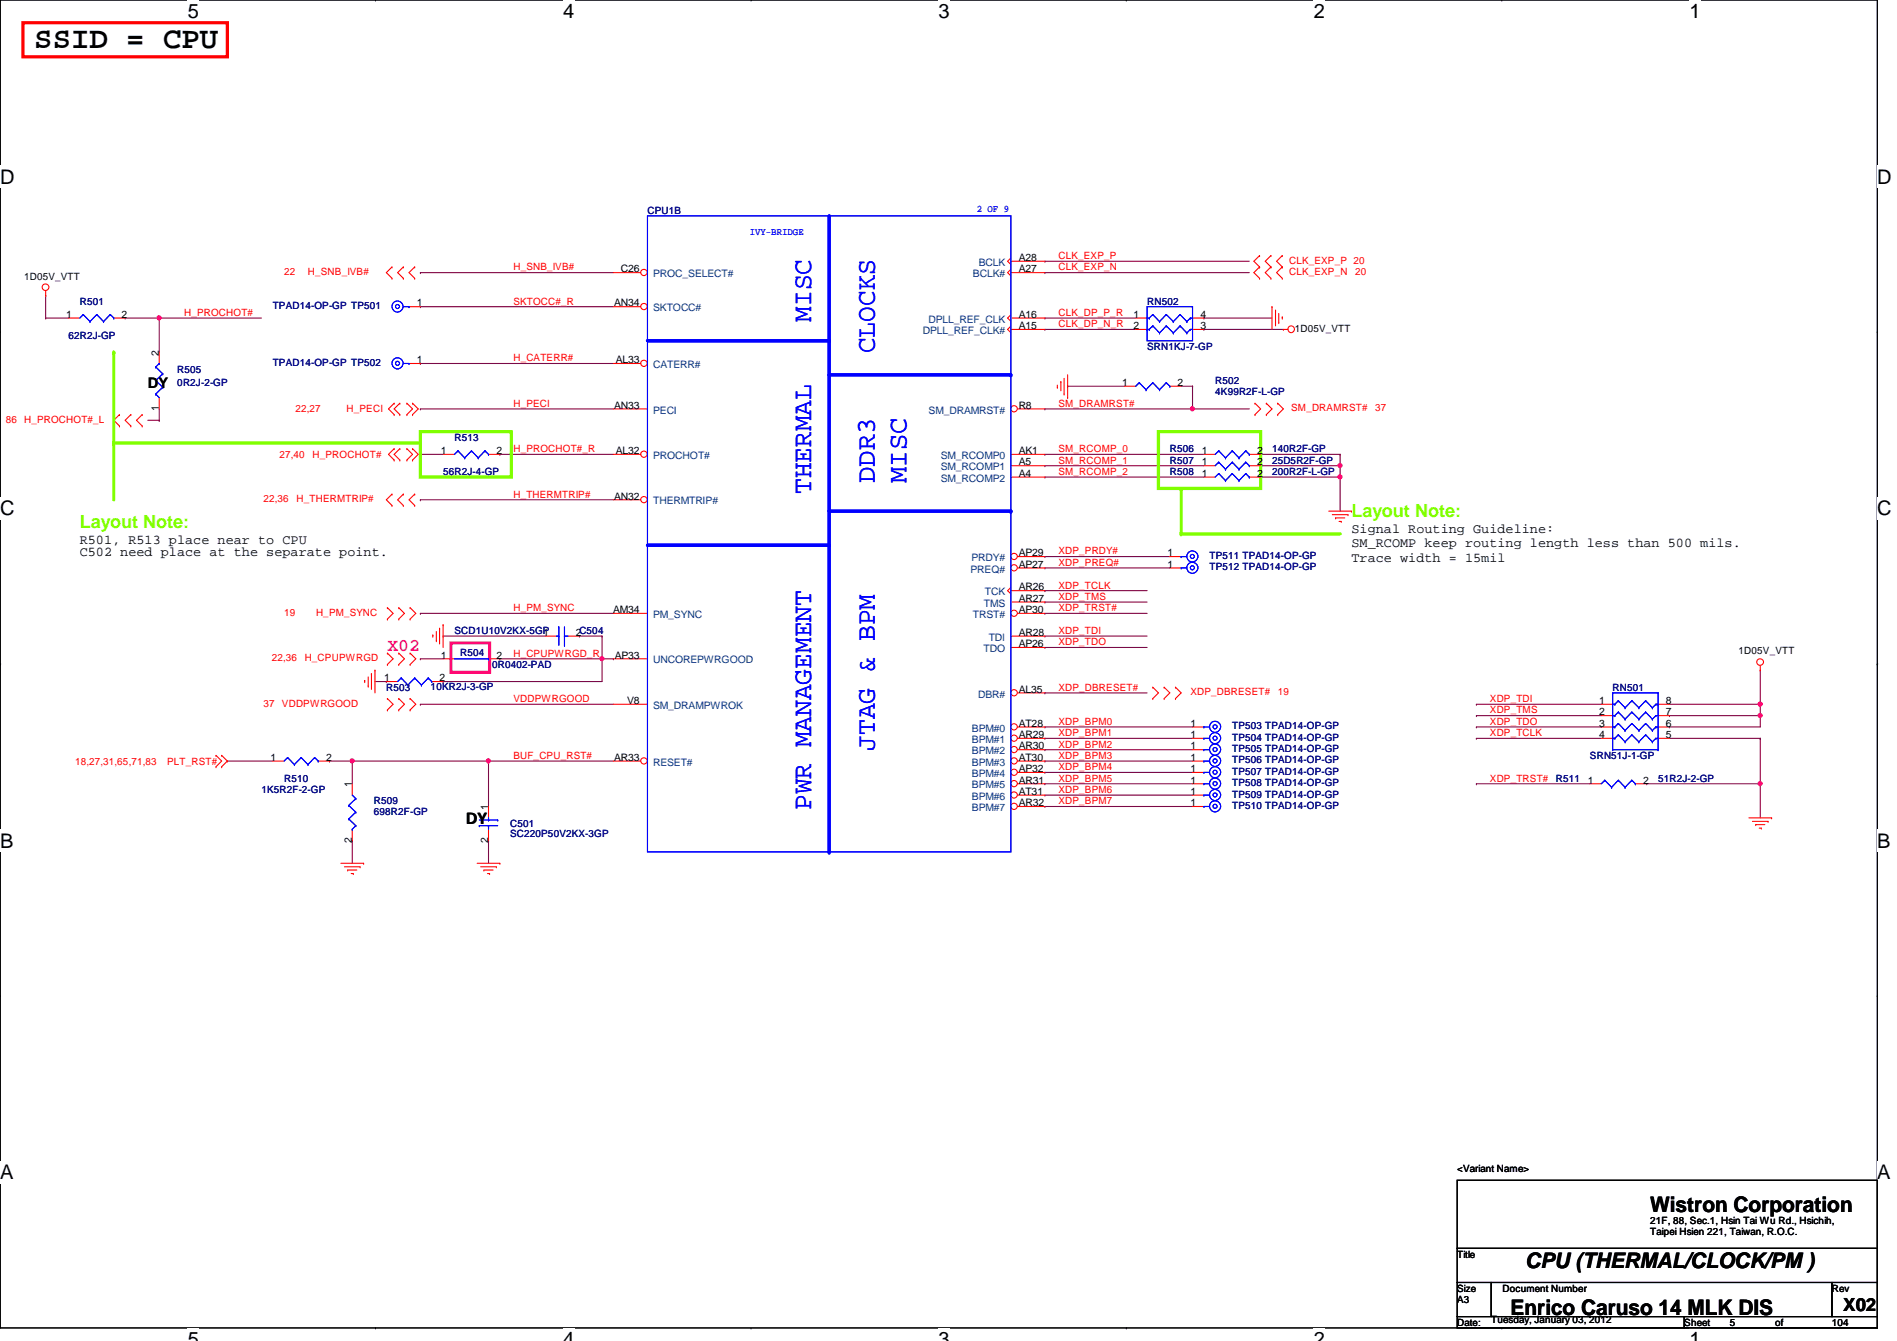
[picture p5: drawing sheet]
<svg xmlns="http://www.w3.org/2000/svg" width="297mm" height="210mm" viewBox="0 0 297 210" stroke-linecap="round" stroke-linejoin="round" font-family="sans-serif">
<path d="M0 0h294v207.9h-294z" fill="none" stroke="#000" stroke-width=".17"/>
<g fill="#fff">
<path d="M29.4 0h1.8v3.5h-1.8z"/>
<path d="M29.4 207.9h1.8v2h-1.8z"/>
</g>
<path d="M58.8 0h.1M58.8 207.9h.1" fill="none" stroke="#000" stroke-width=".17"/>
<g fill="#fff">
<path d="M88.2 0h1.7v3.5h-1.7z"/>
<path d="M88.2 207.9h1.7v2h-1.7z"/>
</g>
<path d="M117.6 0h.1M117.6 207.9h.1" fill="none" stroke="#000" stroke-width=".17"/>
<g fill="#fff">
<path d="M147 0h1.7v3.5h-1.7z"/>
<path d="M147 207.9h1.7v2h-1.7z"/>
</g>
<path d="M176.4 0h.1M176.4 207.9h.1" fill="none" stroke="#000" stroke-width=".17"/>
<g fill="#fff">
<path d="M205.7 0h1.8v3.5h-1.8z"/>
<path d="M205.7 207.9h1.8v2h-1.8z"/>
</g>
<path d="M235.2 0h.1M235.2 207.9h.1" fill="none" stroke="#000" stroke-width=".17"/>
<g fill="#fff">
<path d="M264.5 0h1.8v3.5h-1.8z"/>
<path d="M264.5 207.9h1.8v2h-1.8z"/>
<path d="M0 26h2.3v3.4h-2.3z"/>
<path d="M294 26h2.2v3.4h-2.2z"/>
<path d="M0 77.9h2.3v3.5h-2.3z"/>
<path d="M294 77.9h2.2v3.5h-2.2z"/>
</g>
<path d="M0 51.9h.1M294 51.9h.1" fill="none" stroke="#000" stroke-width=".17"/>
<g fill="#fff">
<path d="M0 129.9h2.1v3.4h-2.1z"/>
<path d="M294 129.9h2v3.4h-2z"/>
</g>
<path d="M0 103.9h.1M294 103.9h.1" fill="none" stroke="#000" stroke-width=".17"/>
<path d="M0 103.9h.1M294 103.9h.1" fill="none" stroke="#000" stroke-width=".16"/>
<g fill="#fff">
<path d="M0 181.8h2.1v3.5h-2.1z"/>
<path d="M294 181.8h2v3.5h-2z"/>
</g>
<path d="M0 155.9h.1M294 155.9h.1" fill="none" stroke="#000" stroke-width=".17"/>
<g fill="none" stroke="#800040" stroke-width=".17">
<path d="M65.8 48h.1M65.8 56.9h.1M65.8 48h30.3M65.8 56.9h30.3M65.8 78.2h.1M65.8 64h.1M65.8 78.2h30.3M65.8 64h30.3M167.2 60.5h.1M167.2 60.5h8.9M65.8 96h.1M65.8 96h30.3"/>
<path d="M163.6 94.2h.1M163.6 94.2h16M76.5 119.1h.1M76.5 119.1v7.1M76.5 119.1h19.6M76.5 131.6h.1M76.5 131.6v3.5"/>
</g>
<circle cx="76.5" cy="119.1" r=".32" fill="#f0f"/>
<circle cx="76.5" cy="119.1" r=".32" fill="none" stroke="#f0f" stroke-width=".17"/>
<g fill="none" stroke="#800040" stroke-width=".17">
<path d="M65.8 71.1h.1M65.8 71.1h3.6M163.6 71.1h.1M163.6 72.9h.1M163.6 74.7h.1M163.6 71.1h24.9M163.6 72.9h24.9M163.6 74.7h24.9M197.4 71.1h.1M197.4 72.9h.1M197.4 74.7h.1M197.4 71.1h12.4"/>
<path d="M197.4 74.7h12.4M209.8 71.1h.1M209.8 74.7h.1M209.8 71.1v1.8h-12.4M209.8 74.7v5.3"/>
</g>
<circle cx="209.8" cy="74.6" r=".32" fill="#f0f"/>
<circle cx="209.8" cy="74.6" r=".32" fill="none" stroke="#f0f" stroke-width=".17"/>
<path d="M209.8 72.9h.1M209.8 72.9v1.8" fill="none" stroke="#800040" stroke-width=".17"/>
<circle cx="209.8" cy="72.9" r=".32" fill="#f0f"/>
<circle cx="209.8" cy="72.9" r=".32" fill="none" stroke="#f0f" stroke-width=".17"/>
<g fill="none" stroke="#800040" stroke-width=".17">
<path d="M163.6 49.8h.1M163.6 51.6h.1M163.6 40.9h.1M163.6 42.7h.1M163.6 49.8h14.2M163.6 51.6h14.2M163.6 40.9h32M163.6 42.7h32M188.5 49.8h.1M188.5 51.6h.1M188.5 49.8h10.7M188.5 51.6h12.5"/>
<path d="M163.6 99.6h.1M163.6 99.6h16M55.2 119.1h.1M55.2 119.1h21.3M65.8 110.2h.1M65.8 103.1h.1M65.8 110.2h30.3M65.8 103.1h3.6"/>
</g>
<circle cx="55.1" cy="119.1" r=".32" fill="#f0f"/>
<circle cx="55.1" cy="119.1" r=".32" fill="none" stroke="#f0f" stroke-width=".17"/>
<path d="M186.7 64h.1M186.7 64h8.9" fill="none" stroke="#800040" stroke-width=".17"/>
<circle cx="186.7" cy="64" r=".32" fill="#f0f"/>
<circle cx="186.7" cy="64" r=".32" fill="none" stroke="#f0f" stroke-width=".17"/>
<g fill="none" stroke="#800040" stroke-width=".17">
<path d="M65.8 42.7h.1M65.8 42.7h30.3M185 60.5h1.7M186.7 60.5h.1M186.7 60.5v3.5M163.6 92.5h.1M163.6 92.5h16M35.6 119.1h.1M35.6 119.1h7.1M51.6 119.1h.1M51.6 119.1h3.6M55.2 119.1h.1"/>
<path d="M55.2 119.1v3.6M58.7 106.7h1.8M60.5 106.7h.1M94.3 103.1h.1M94.3 103.1h1.8M94.3 103.1v3.6M96.1 103.1h.1M163.6 108.5h.1M163.6 101.3h.1M163.6 108.5h16M163.6 101.3h16M55.2 131.6h.1"/>
<path d="M55.2 131.6v3.5"/>
</g>
<circle cx="94.2" cy="103.1" r=".32" fill="#f0f"/>
<circle cx="94.2" cy="103.1" r=".32" fill="none" stroke="#f0f" stroke-width=".17"/>
<g fill="none" stroke="#800040" stroke-width=".17">
<path d="M7.2 49.8h.1M7.2 46.2h.1M7.2 49.8h3.5M7.2 46.2v3.6M24.9 49.8h.1M24.9 49.8h16M78.3 71.1h.1M78.3 71.1h17.8M163.6 64h.1M163.6 64h23.1M69.4 99.6h.1M69.4 99.6h16"/>
<path d="M90.7 99.6h.1M90.7 99.6h3.6M94.3 99.6h.1M94.3 99.6v3.5h-16M163.6 96h.1M163.6 87.1h.1M163.6 88.9h.1M163.6 96h16M163.6 87.1h19.6M163.6 88.9h19.6M69.4 106.7h.1M69.4 106.7h24.9"/>
<path d="M78.3 103.1h.1M163.6 115.6h.1M163.6 117.3h.1M163.6 119.1h.1M163.6 113.8h.1M163.6 115.6h23.1M163.6 117.3h23.1M163.6 119.1h23.1M163.6 113.8h23.1M231.2 113.8h.1M231.2 113.8h19.5M163.6 120.9h.1"/>
<path d="M163.6 122.7h.1M163.6 124.5h.1M163.6 126.2h.1M163.6 120.9h23.1M163.6 122.7h23.1M163.6 124.5h23.1M163.6 126.2h23.1M231.2 122.7h.1M231.2 122.7h17.8M275.6 122.7h.1M275.6 122.7v5.3"/>
</g>
<circle cx="275.6" cy="122.7" r=".32" fill="#f0f"/>
<circle cx="275.6" cy="122.7" r=".32" fill="none" stroke="#f0f" stroke-width=".17"/>
<path d="M261.4 113.8h.1M275.6 112h.1M275.6 112v1.8h-14.2" fill="none" stroke="#800040" stroke-width=".17"/>
<circle cx="275.6" cy="112" r=".32" fill="#f0f"/>
<circle cx="275.6" cy="112" r=".32" fill="none" stroke="#f0f" stroke-width=".17"/>
<path d="M231.2 115.6h.1M231.2 115.6h19.5M261.4 112h.1M261.4 115.6h14.2M261.4 110.2h14.2M275.6 110.2h.1M275.6 115.6h.1M275.6 110.2v1.8h-14.2" fill="none" stroke="#800040" stroke-width=".17"/>
<circle cx="275.6" cy="110.2" r=".32" fill="#f0f"/>
<circle cx="275.6" cy="110.2" r=".32" fill="none" stroke="#f0f" stroke-width=".17"/>
<path d="M24.9 49.8h.1M24.9 49.8v5.3M231.2 112h.1M231.2 110.2h.1M231.2 112h19.5M231.2 110.2h19.5M275.6 104.9h.1M275.6 115.6h.1M275.6 104.9v5.3M275.6 115.6v7.1h-17.8M257.8 122.7h.1" fill="none" stroke="#800040" stroke-width=".17"/>
<circle cx="24.9" cy="49.8" r=".32" fill="#f0f"/>
<circle cx="24.9" cy="49.8" r=".32" fill="none" stroke="#f0f" stroke-width=".17"/>
<path d="M19.6 49.8h.1M19.6 49.8h5.3M23.2 65.8h1.7M24.9 65.8h.1M24.9 64v1.8" fill="none" stroke="#800040" stroke-width=".17"/>
<g fill="none" stroke="#f00" stroke-width=".17">
<path d="M7.2 46.2h.1M7.2 45.5v.7M61.4 43.6h.1M61.4 41.8h.1M61.4 41.8l-.9 .9 .9 .9M63.2 41.8h.1M63.2 43.6h.1M63.2 41.8l-.9 .9 .9 .9M64.9 43.6h.1M64.9 41.8h.1M64.9 41.8l-.9 .9 .9 .9M166.1 59.7h.1"/>
<path d="M166.1 59.7v1.5M166.6 59.2v2.5M167.2 58.7v3.5M197.2 41.8h.1M197.2 40h.1M197.2 43.6h.1M197.2 41.8l-.9 .9 .9 .9M197.2 40l-.9 .9 .9 .9M199 40h.1M199 41.8h.1M199 43.6h.1M199 40l-.9 .9 .9 .9"/>
<path d="M199 41.8l-.9 .9 .9 .9M199.2 48h.1M199.2 48v3.6M199.7 48.6h.1M199.7 48.6v2.4M200.2 50.5h.1M200.2 49.1v1.4M200.8 49.6h.1M200.8 41.8h.1M200.8 40h.1M200.8 43.6h.1M200.8 49.6v.4"/>
<path d="M200.8 41.8l-.9 .9 .9 .9M200.8 40l-.9 .9 .9 .9M201 51.6h.1M201 51.6h.7M18.7 66.7h.1M18.7 64.9h.1M18.7 64.9l-.9 .9 .9 .9M20.5 64.9h.1M20.5 66.7h.1M20.5 64.9l-.9 .9 .9 .9M22.3 66.7h.1M22.3 64.9h.1"/>
<path d="M22.3 64.9l-.9 .9 .9 .9M61.4 79.1h.1M61.4 77.3h.1M61.4 77.3l-.9 .9 .9 .9M61.7 64.9h.1M61.7 63.1h.1M61.7 72h.1M61.7 70.2h.1M61.7 63.1l-.9 .9 .9 .9M61.7 70.2l-.9 .9 .9 .9M62.6 63.1h.1M62.6 64.9h.1"/>
<path d="M62.6 70.2h.1M62.6 72h.1M62.6 63.1l-.9 .9 .9 .9M62.6 70.2l-.9 .9 .9 .9M63.2 77.3h.1M63.2 79.1h.1M63.2 77.3l-.9 .9 .9 .9M63.7 64.9h.1M63.7 63.1h.1M63.7 72h.1M63.7 70.2h.1M63.7 63.1l.9 .9-.9 .9"/>
<path d="M63.7 70.2l.9 .9-.9 .9M64.6 64.9h.1M64.6 63.1h.1M64.6 72h.1M64.6 70.2h.1M64.6 63.1l.9 .9-.9 .9M64.6 70.2l.9 .9-.9 .9M64.9 79.1h.1M64.9 77.3h.1M64.9 77.3l-.9 .9 .9 .9M165.6 60.6h.1M165.6 60.3v.3"/>
<path d="M166.6 61.7h.1M167.2 62.2h.1M196.5 64.9h.1M196.5 63.1h.1M196.5 63.1l.9 .9-.9 .9M198.3 63.1h.1M198.3 64.9h.1M198.3 63.1l.9 .9-.9 .9M200.1 64.9h.1M200.1 63.1h.1M200.1 63.1l.9 .9-.9 .9M60.7 96.9h.1"/>
<path d="M60.7 95.1h.1M60.7 95.1l.8 .9-.8 .9M62.4 95.1h.1M62.4 96.9h.1M62.4 95.1l.9 .9-.9 .9M64.2 96.9h.1M64.2 95.1h.1M64.2 95.1l.9 .9-.9 .9M67.8 99.4h.1M67.8 99.4v.3M68.3 98.8v1.5M68.8 98.3h.1"/>
<path d="M68.8 98.3v2.5M69.4 97.8h.1M69.4 97.8v3.5M208.1 80h3.5M208.6 80.6h2.5M209.1 81.1h.1M209.1 81.1h1.5M209.7 81.6h.3M210 81.6h.1M211.1 80.6h.1M211.6 80h.1M33.8 118.2h.1"/>
<path d="M33.8 118.2l.9 .9-.9 .9M34.7 118.2h.1M34.7 118.2l.9 .9-.9 .9M57.1 106.5h.1M57.1 106.5v.3M57.7 107.4h.1M57.7 106v1.4M58.2 105.5h.1M58.2 105.5v2.4M58.7 104.9h.1M58.7 104.9v3.6M60.7 104h.1"/>
<path d="M60.7 102.2h.1M60.7 111.1h.1M60.7 109.3h.1M60.7 102.2l.8 .9-.8 .9M60.7 109.3l.8 .9-.8 .9M62.4 102.2h.1M62.4 104h.1M62.4 109.3h.1M62.4 111.1h.1M62.4 102.2l.9 .9-.9 .9M62.4 109.3l.9 .9-.9 .9M64.2 104h.1"/>
<path d="M64.2 102.2h.1M64.2 111.1h.1M64.2 109.3h.1M64.2 102.2l.9 .9-.9 .9M64.2 109.3l.9 .9-.9 .9M68.3 100.3h.1M180.5 109.3h.1M180.5 107.6h.1M180.5 107.6l.9 .9-.9 .8M182.3 107.6h.1M182.3 109.3h.1M182.3 107.6l.9 .9-.9 .8"/>
<path d="M184.1 109.3h.1M184.1 107.6h.1M184.1 107.6l.9 .9-.9 .8M275.6 104.9h.1M275.6 104.2v.7M33.8 120h.1M34.7 120h.1M53.4 135.1h3.5M53.9 135.7h2.5M54.4 136.2h.1M54.4 136.2h1.5M55 136.7h.3"/>
<path d="M55.3 136.7h.1M56.4 135.7h.1M56.9 135.1h.1M74.7 135.1h3.6M75.3 135.7h2.4M75.8 136.2h.1M75.8 136.2h1.4M76.3 136.7h.4M76.7 136.7h.1M77.7 135.7h.1M78.3 135.1h.1M273.9 128h3.5"/>
<path d="M274.4 128.6h2.5M274.9 129.1h.1M274.9 129.1h1.4M275.5 129.6h.3M275.8 129.6h.1M276.9 128.6h.1M277.4 128h.1"/>
<circle cx="7.1" cy="45" r=".52"/>
<circle cx="202.2" cy="51.5" r=".52"/>
<circle cx="275.6" cy="103.6" r=".52"/>
</g>
<path d="M228.2 184.7h65.8v10.7h-65.8zM228.2 195.4h65.8v5.3h-65.8zM228.2 200.7h5.3v5.4h-5.3zM228.2 206.1h35.5v1.8h-35.5zM233.5 200.7h53.3v5.4h-53.3zM263.7 206.1h30.3v1.8h-30.3zM286.8 200.7h7.2v5.4h-7.2z" fill="none" stroke="#000" stroke-width=".17"/>
<path d="M185 83.6h24.8" fill="none" stroke="#80ff00" stroke-width=".51"/>
<circle cx="185" cy="83.6" r=".25" fill="#80ff00"/>
<path d="M185 76.5v7.1" fill="none" stroke="#80ff00" stroke-width=".51"/>
<circle cx="185" cy="76.5" r=".25" fill="#80ff00"/>
<path d="M17.8 55.1v23.1M65.8 67.6h14.2v7.1h-14.2zM181.4 67.6h16v8.9h-16z" fill="none" stroke="#80ff00" stroke-width=".51"/>
<circle cx="17.8" cy="55.1" r=".25" fill="#80ff00"/>
<path d="M17.8 69.3h48" fill="none" stroke="#80ff00" stroke-width=".51"/>
<circle cx="17.8" cy="69.3" r=".25" fill="#80ff00"/>
<path d="M3.6 3.6h32v5.3h-32z" fill="none" stroke="#f00" stroke-width=".51"/>
<path d="M70.6 100.6h6.1v4.6h-6.1z" fill="none" stroke="#f0f" stroke-width=".51"/>
<path d="M24.9 55.1v1.8M24.9 62.2v1.8M158.3 72.9h5.3M158.3 74.7h5.3M183.2 88.9h1.8M183.2 87.1h1.8M60.5 106.7h1.8M67.6 106.7h1.8M55.2 122.7v1.8M55.2 129.8v1.8M186.7 120.9h1.8" fill="none" stroke="#f00" stroke-width=".17"/>
<g fill="none" stroke="#00f" stroke-width=".17">
<path d="M24.4 59.6h.1M24.4 57.4h.1M24.4 59.6l1.1 1M24.4 57.4l1.1 1.1M24.9 56.9h.1M24.9 56.9l-.5 .5M25.5 58.5h.1M25.5 58.5l-1.1 1.1M24.4 61.7h.1M24.4 61.7l.5 .5M25.5 60.6h.1M25.5 60.6l-1.1 1.1"/>
<path d="M185 88.9h.1M185 87.1h.1M185 88.9h.8M185 87.1h.8M62.8 106.1h.1M62.8 106.1l-.5 .6M62.8 106.1l1.1 1.1M63.9 107.2h.1M64.9 106.1h.1M64.9 106.1l-1 1.1M64.9 106.1l1.1 1.1M66 107.2h.1"/>
<path d="M67.1 106.1h.1M67.1 106.1l-1.1 1.1M67.1 106.1l.5 .6M67.6 106.7h.1M54.6 126.1h.1M54.6 128.2h.1M54.6 126.1l1.1 1M54.6 128.2l1.1 1M55.2 129.8h.1M55.2 124.5l.5 .5M55.7 125h.1M55.7 127.1h.1"/>
<path d="M55.7 129.2h.1M55.7 125l-1.1 1.1M55.7 127.1l-1.1 1.1M55.7 129.2l-.5 .6M188.5 120.9h.1M188.5 120.9h.9"/>
<circle cx="186.7" cy="88.9" r=".32"/>
<circle cx="186.7" cy="87.1" r=".32"/>
<circle cx="186.7" cy="87.1" r=".87"/>
<circle cx="186.7" cy="88.9" r=".87"/>
<circle cx="190.3" cy="120.9" r=".32"/>
<circle cx="190.3" cy="120.9" r=".87"/>
</g>
<circle cx="158.8" cy="64" r=".5" fill="#fff"/>
<g fill="none" stroke="#f00" stroke-width=".17">
<path d="M158.3 42.2l-.5 .5 .5 .5M158.3 42.7h5.3M158.3 40.4l-.5 .5 .5 .5M158.3 40.9h5.3M158.3 51.1l-.5 .5 .5 .5M158.3 51.6h5.3M158.3 49.3l-.5 .5 .5 .5M158.3 49.8h5.3M158.3 71.1h5.3M159.3 64h4.3"/>
<circle cx="158.8" cy="64" r=".5"/>
</g>
<circle cx="100.8" cy="56.9" r=".5" fill="#fff"/>
<g fill="none" stroke="#f00" stroke-width=".17">
<path d="M96.1 56.9h4.2M96.1 64h5.3"/>
<circle cx="100.8" cy="56.9" r=".5"/>
</g>
<circle cx="100.8" cy="71.1" r=".5" fill="#fff"/>
<g fill="none" stroke="#f00" stroke-width=".17">
<path d="M96.1 71.1h4.2"/>
<circle cx="100.8" cy="71.1" r=".5"/>
</g>
<circle cx="100.8" cy="78.2" r=".5" fill="#fff"/>
<g fill="none" stroke="#f00" stroke-width=".17">
<path d="M96.1 78.2h4.2M96.1 110.2h5.3"/>
<circle cx="100.8" cy="78.2" r=".5"/>
</g>
<circle cx="100.8" cy="119.1" r=".5" fill="#fff"/>
<g fill="none" stroke="#f00" stroke-width=".17">
<path d="M96.1 119.1h4.2"/>
<circle cx="100.8" cy="119.1" r=".5"/>
</g>
<circle cx="158.8" cy="87.1" r=".5" fill="#fff"/>
<g fill="none" stroke="#f00" stroke-width=".17">
<path d="M159.3 87.1h4.3"/>
<circle cx="158.8" cy="87.1" r=".5"/>
</g>
<circle cx="158.8" cy="88.9" r=".5" fill="#fff"/>
<g fill="none" stroke="#f00" stroke-width=".17">
<path d="M158.3 91.9l-.5 .6 .5 .5M158.3 92.5h5.3M158.3 94.2h5.3M159.3 88.9h4.3"/>
<circle cx="158.8" cy="88.9" r=".5"/>
</g>
<circle cx="158.8" cy="96" r=".5" fill="#fff"/>
<g fill="none" stroke="#f00" stroke-width=".17">
<path d="M158.3 99.6h5.3M159.3 96h4.3M158.3 101.3h5.3"/>
<circle cx="158.8" cy="96" r=".5"/>
</g>
<circle cx="158.8" cy="108.4" r=".5" fill="#fff"/>
<g fill="none" stroke="#f00" stroke-width=".17">
<path d="M159.3 108.5h4.3"/>
<circle cx="158.8" cy="108.4" r=".5"/>
</g>
<circle cx="158.8" cy="113.8" r=".5" fill="#fff"/>
<g fill="none" stroke="#f00" stroke-width=".17">
<path d="M159.3 113.8h4.3"/>
<circle cx="158.8" cy="113.8" r=".5"/>
</g>
<circle cx="158.8" cy="115.5" r=".5" fill="#fff"/>
<g fill="none" stroke="#f00" stroke-width=".17">
<path d="M159.3 115.6h4.3"/>
<circle cx="158.8" cy="115.5" r=".5"/>
</g>
<circle cx="158.8" cy="117.3" r=".5" fill="#fff"/>
<g fill="none" stroke="#f00" stroke-width=".17">
<path d="M159.3 117.3h4.3"/>
<circle cx="158.8" cy="117.3" r=".5"/>
</g>
<circle cx="158.8" cy="119.1" r=".5" fill="#fff"/>
<g fill="none" stroke="#f00" stroke-width=".17">
<path d="M159.3 119.1h4.3"/>
<circle cx="158.8" cy="119.1" r=".5"/>
</g>
<circle cx="158.8" cy="120.9" r=".5" fill="#fff"/>
<g fill="none" stroke="#f00" stroke-width=".17">
<path d="M159.3 120.9h4.3"/>
<circle cx="158.8" cy="120.9" r=".5"/>
</g>
<circle cx="158.8" cy="122.7" r=".5" fill="#fff"/>
<g fill="none" stroke="#f00" stroke-width=".17">
<path d="M159.3 122.7h4.3"/>
<circle cx="158.8" cy="122.7" r=".5"/>
</g>
<circle cx="158.8" cy="124.4" r=".5" fill="#fff"/>
<g fill="none" stroke="#f00" stroke-width=".17">
<path d="M159.3 124.5h4.3"/>
<circle cx="158.8" cy="124.4" r=".5"/>
</g>
<circle cx="158.8" cy="126.2" r=".5" fill="#fff"/>
<g fill="none" stroke="#f00" stroke-width=".17">
<path d="M96.1 96h5.3M159.3 126.2h4.3"/>
<circle cx="158.8" cy="126.2" r=".5"/>
</g>
<circle cx="100.8" cy="48" r=".5" fill="#fff"/>
<g fill="none" stroke="#f00" stroke-width=".17">
<path d="M96.1 48h4.2"/>
<circle cx="100.8" cy="48" r=".5"/>
</g>
<circle cx="100.8" cy="42.6" r=".5" fill="#fff"/>
<g fill="none" stroke="#f00" stroke-width=".17">
<path d="M96.1 42.7h4.2M96.1 103.1h5.3"/>
<circle cx="100.8" cy="42.6" r=".5"/>
</g>
<path d="M129.8 33.8v99.5" fill="none" stroke="#00f" stroke-width=".51"/>
<circle cx="129.8" cy="133.3" r=".25" fill="#00f"/>
<path d="M129.8 58.7h28.5" fill="none" stroke="#00f" stroke-width=".51"/>
<circle cx="158.3" cy="58.7" r=".25" fill="#00f"/>
<path d="M101.4 53.3h28.4" fill="none" stroke="#00f" stroke-width=".51"/>
<circle cx="129.8" cy="53.3" r=".25" fill="#00f"/>
<path d="M101.4 85.3h28.4" fill="none" stroke="#00f" stroke-width=".51"/>
<circle cx="129.8" cy="85.3" r=".25" fill="#00f"/>
<path d="M129.8 80h28.5" fill="none" stroke="#00f" stroke-width=".51"/>
<circle cx="158.3" cy="80" r=".25" fill="#00f"/>
<path d="M101.4 33.8h56.9v99.5h-56.9z" fill="none" stroke="#00f" stroke-width=".17"/>
<path d="M129.8 33.8v99.5" fill="none" stroke="#00f" stroke-width=".51"/>
<circle cx="129.8" cy="133.3" r=".25" fill="#00f"/>
<path d="M129.8 58.7h28.5" fill="none" stroke="#00f" stroke-width=".51"/>
<circle cx="158.3" cy="58.7" r=".25" fill="#00f"/>
<path d="M101.4 53.3h28.4" fill="none" stroke="#00f" stroke-width=".51"/>
<circle cx="129.8" cy="53.3" r=".25" fill="#00f"/>
<path d="M101.4 85.3h28.4" fill="none" stroke="#00f" stroke-width=".51"/>
<circle cx="129.8" cy="85.3" r=".25" fill="#00f"/>
<path d="M129.8 80h28.5" fill="none" stroke="#00f" stroke-width=".51"/>
<circle cx="158.3" cy="80" r=".25" fill="#00f"/>
<g fill="none" stroke="#00f" stroke-width=".17">
<path d="M101.4 33.8h56.9v99.5h-56.9zM13 49.2h.1M13 49.2l-.5 .6M13 49.2l1.1 1.1M14.1 50.3h.1M15.2 49.2h.1M15.2 49.2l-1.1 1.1M15.2 49.2l1 1.1M16.2 50.3h.1M17.3 49.2h.1M17.3 49.2l-1.1 1.1M17.3 49.2l.5 .6"/>
<path d="M17.8 49.8h.1M63.2 48h.8M63.2 56.9h.8M64 48h.1M64 56.9h.1M178.4 59.9h.1M178.4 59.9l-.6 .6M178.4 59.9l1 1.1M179.6 48h7.1v5.3h-7.1zM179.6 51.6h.1M179.6 49.8h.4M179.6 51.6h.4"/>
<path d="M180 49.8h.1M180 51.6h.1M180.5 59.9h.1M180.5 49.2h.1M180.5 51h.1M180.5 59.9l-1.1 1.1M180.5 59.9l1.1 1.1M180.5 49.2l-.5 .6M180.5 49.2l1.1 1.1M180.5 51l1.1 1.1M180.5 51l-.5 .6M181.6 50.3h.1"/>
<path d="M181.6 52.1h.1M182.6 59.9h.1M182.6 49.2h.1M182.6 51h.1M182.6 59.9l-1 1.1M182.6 59.9l.6 .6M182.6 49.2l-1 1.1M182.6 49.2l1.1 1.1M182.6 51l1.1 1.1M182.6 51l-1 1.1M183.7 50.3h.1M183.7 52.1h.1"/>
<path d="M184.8 49.2h.1M184.8 51h.1M184.8 49.2l-1.1 1.1M184.8 49.2l1 1.1M184.8 51l1 1.1M184.8 51l-1.1 1.1M185.8 50.3h.1M185.8 52.1h.1M186.4 49.8h.1M186.4 51.6h.1M186.4 49.8h.3M186.4 49.8l-.6 .5"/>
<path d="M186.4 51.6h.3M186.4 51.6l-.6 .5M186.7 49.8h.1M71.7 70.6h.1M71.7 70.6l-.5 .5M71.7 70.6l1.1 1.1M72.8 71.7h.1M73.8 70.6h.1M73.8 70.6l-1 1.1M73.8 70.6l1.1 1.1M74.9 71.7h.1M75.9 70.6h.1"/>
<path d="M75.9 70.6l-1 1.1M75.9 70.6l.6 .5M76.5 71.1h.1M179.4 61h.1M181.6 61h.1M183.2 60.5h.1M190.8 70.6h.1M190.8 72.3h.1M190.8 74.1h.1M190.8 70.6l-.5 .5M190.8 70.6l1.1 1.1M190.8 72.3l-.5 .6"/>
<path d="M190.8 72.3l1.1 1.1M190.8 74.1l-.5 .6M190.8 74.1l1.1 1.1M191.9 71.7h.1M191.9 73.4h.1M191.9 75.2h.1M193 70.6h.1M193 72.3h.1M193 74.1h.1M193 70.6l-1.1 1.1M193 70.6l1 1.1M193 72.3l-1.1 1.1"/>
<path d="M193 72.3l1 1.1M193 74.1l-1.1 1.1M193 74.1l1 1.1M194 71.7h.1M194 73.4h.1M194 75.2h.1M195.1 70.6h.1M195.1 72.3h.1M195.1 74.1h.1M195.1 70.6l-1.1 1.1M195.1 70.6l.5 .5M195.1 72.3l-1.1 1.1"/>
<path d="M195.1 72.3l.5 .6M195.1 74.1l-1.1 1.1M195.1 74.1l.5 .6M195.6 71.1h.1M195.6 72.9h.1M195.6 74.7h.1M87.2 99.6h.3M87.5 99.6h.1M87.5 98.1h.1M87.5 98.1v2.9M88.4 99.6h.1M88.4 99.6h.5"/>
<path d="M88.4 98.1v2.9M45 118.6h.1M45 118.6l-.5 .5M45 118.6l1.1 1.1M46.1 119.7h.1M47.2 118.6h.1M47.2 118.6l-1.1 1.1M47.2 118.6l1 1.1M48.2 119.7h.1M49.3 118.6h.1M49.3 118.6l-1.1 1.1M49.3 118.6l.5 .5"/>
<path d="M49.8 119.1h.1M71.2 103.1h5.3M76.5 103.1h.1M88.4 101h.1M188.5 115.6h.1M188.5 119.1h.1M188.5 113.8h.1M188.5 117.3h.1M188.5 113.8h.9M188.5 115.6h.9M188.5 117.3h.9M188.5 119.1h.9"/>
<path d="M252.5 112h.1M252.5 115.6h.1M252.5 108.5h.1M252.5 117.3h.1M252.5 110.2h.4M252.5 112h.4M252.5 113.8h.4M252.5 115.6h.4M252.5 117.3h7.1M252.5 108.5h7.1M252.5 108.5v8.8M252.9 110.2h.1"/>
<path d="M252.9 112h.1M252.9 113.8h.1M252.9 115.6h.1M253.4 109.7h.1M253.4 111.5h.1M253.4 113.2h.1M253.4 115h.1M253.4 109.7l-.5 .5M253.4 109.7l1.1 1.1M253.4 111.5l1.1 1.1M253.4 111.5l-.5 .5M253.4 113.2l-.5 .6"/>
<path d="M253.4 113.2l1.1 1.1M253.4 115l1.1 1.1M253.4 115l-.5 .6M254.5 110.8h.1M254.5 112.6h.1M254.5 114.3h.1M254.5 116.1h.1M255.5 109.7h.1M255.5 111.5h.1M255.5 113.2h.1M255.5 115h.1M255.5 109.7l-1 1.1"/>
<path d="M255.5 109.7l1.1 1.1M255.5 111.5l1.1 1.1M255.5 111.5l-1 1.1M255.5 113.2l-1 1.1M255.5 113.2l1.1 1.1M255.5 115l1.1 1.1M255.5 115l-1 1.1M256.6 110.8h.1M256.6 112.6h.1M256.6 114.3h.1M256.6 116.1h.1M257.7 109.7h.1"/>
<path d="M257.7 111.5h.1M257.7 113.2h.1M257.7 115h.1M257.7 109.7l-1.1 1.1M257.7 109.7l1 1.1M257.7 111.5l1 1.1M257.7 111.5l-1.1 1.1M257.7 113.2l-1.1 1.1M257.7 113.2l1 1.1M257.7 115l1 1.1M257.7 115l-1.1 1.1M258.7 110.8h.1"/>
<path d="M258.7 112.6h.1M258.7 114.3h.1M258.7 116.1h.1M259.3 110.2h.1M259.3 112h.1M259.3 113.8h.1M259.3 115.6h.1M259.3 110.2h.3M259.3 110.2l-.6 .6M259.3 112h.3M259.3 112l-.6 .6M259.3 113.8h.3"/>
<path d="M259.3 113.8l-.6 .5M259.3 115.6h.3M259.3 115.6l-.6 .5M259.6 110.2h.1M259.6 113.8h.1M259.6 117.3h.1M259.6 108.5h.1M259.6 108.5v8.8M75.1 129.2h.1M75.1 128.4h2.8M75.1 129.2h2.8M76.5 128.4h.1"/>
<path d="M76.5 129.2h.1M76.5 128v.4M76.5 129.2v.6M77.9 128.4h.1M188.5 124.5h.1M188.5 122.7h.1M188.5 126.2h.1M188.5 124.5h.9M188.5 122.7h.9M188.5 126.2h.9M251.3 122.1h.1M251.3 122.1l-.6 .6"/>
<path d="M251.3 122.1l1 1.1M252.3 123.2h.1M253.4 122.1h.1M253.4 122.1l-1.1 1.1M253.4 122.1l1.1 1.1M254.5 123.2h.1M255.5 122.1h.1M255.5 122.1l-1 1.1M255.5 122.1l.6 .6M256.1 122.7h.1"/>
<circle cx="62.2" cy="56.9" r=".32"/>
<circle cx="62.2" cy="48" r=".32"/>
<circle cx="62.2" cy="56.9" r=".87"/>
<circle cx="62.2" cy="48" r=".87"/>
<circle cx="190.3" cy="113.8" r=".32"/>
<circle cx="190.3" cy="115.5" r=".32"/>
<circle cx="190.3" cy="119.1" r=".32"/>
<circle cx="190.3" cy="117.3" r=".32"/>
<circle cx="190.3" cy="113.8" r=".87"/>
<circle cx="190.3" cy="119.1" r=".87"/>
<circle cx="190.3" cy="115.5" r=".87"/>
<circle cx="190.3" cy="117.3" r=".87"/>
<circle cx="190.3" cy="124.4" r=".32"/>
<circle cx="190.3" cy="126.2" r=".32"/>
<circle cx="190.3" cy="122.7" r=".32"/>
<circle cx="190.3" cy="126.2" r=".87"/>
<circle cx="190.3" cy="122.7" r=".87"/>
<circle cx="190.3" cy="124.4" r=".87"/>
</g>
<g fill="none" stroke="#f00" stroke-width=".17">
<path d="M10.7 49.8h1.8M17.8 49.8h1.8M64 48h1.8M64 56.9h1.8M177.8 49.8h1.8M177.8 51.6h1.8M186.7 49.8h1.8M186.7 51.6h1.8M69.4 71.1h1.8M76.5 71.1h1.8M176.1 60.5h1.7M183.2 60.5h1.8"/>
<path d="M188.5 71.1h1.8M188.5 72.9h1.8M188.5 74.7h1.8M195.6 71.1h1.8M195.6 72.9h1.8M195.6 74.7h1.8M85.4 99.6h1.8M88.9 99.6h1.8M42.7 119.1h1.8M49.8 119.1h1.8M69.4 103.1h1.8M76.5 103.1h1.8"/>
<path d="M186.7 113.8h1.8M186.7 115.6h1.8M186.7 119.1h1.8M186.7 117.3h1.8M250.7 110.2h1.8M250.7 112h1.8M250.7 113.8h1.8M250.7 115.6h1.8M259.6 110.2h1.8M259.6 112h1.8M259.6 113.8h1.8M259.6 115.6h1.8"/>
<path d="M76.5 126.2v1.8M76.5 129.8v1.8M186.7 124.5h1.8M186.7 122.7h1.8M186.7 126.2h1.8M249 122.7h1.7M256.1 122.7h1.7"/>
</g>
<circle cx="76.5" cy="119.1" r=".32" fill="#f0f"/>
<circle cx="76.5" cy="119.1" r=".32" fill="none" stroke="#f0f" stroke-width=".17"/>
<circle cx="209.8" cy="74.6" r=".32" fill="#f0f"/>
<circle cx="209.8" cy="74.6" r=".32" fill="none" stroke="#f0f" stroke-width=".17"/>
<circle cx="209.8" cy="72.9" r=".32" fill="#f0f"/>
<circle cx="209.8" cy="72.9" r=".32" fill="none" stroke="#f0f" stroke-width=".17"/>
<circle cx="55.1" cy="119.1" r=".32" fill="#f0f"/>
<circle cx="55.1" cy="119.1" r=".32" fill="none" stroke="#f0f" stroke-width=".17"/>
<circle cx="186.7" cy="64" r=".32" fill="#f0f"/>
<circle cx="186.7" cy="64" r=".32" fill="none" stroke="#f0f" stroke-width=".17"/>
<circle cx="94.2" cy="103.1" r=".32" fill="#f0f"/>
<circle cx="94.2" cy="103.1" r=".32" fill="none" stroke="#f0f" stroke-width=".17"/>
<circle cx="275.6" cy="122.7" r=".32" fill="#f0f"/>
<circle cx="275.6" cy="122.7" r=".32" fill="none" stroke="#f0f" stroke-width=".17"/>
<circle cx="275.6" cy="112" r=".32" fill="#f0f"/>
<circle cx="275.6" cy="112" r=".32" fill="none" stroke="#f0f" stroke-width=".17"/>
<circle cx="275.6" cy="110.2" r=".32" fill="#f0f"/>
<circle cx="275.6" cy="110.2" r=".32" fill="none" stroke="#f0f" stroke-width=".17"/>
<circle cx="24.9" cy="49.8" r=".32" fill="#f0f"/>
<circle cx="24.9" cy="49.8" r=".32" fill="none" stroke="#f0f" stroke-width=".17"/>
<text font-size="4.8" x="5.4" y="7.6">SSID = CPU</text>
<g font-size="4.2" fill="#00f">
<text x="127" y="50.3" transform="rotate(-90 127 50.3)">MISC</text>
<text x="137" y="55.3" transform="rotate(-90 137 55.3)">CLOCKS</text>
<text x="127" y="77.3" transform="rotate(-90 127 77.3)">THERMAL</text>
<text x="137" y="75.6" transform="rotate(-90 137 75.6)">DDR3</text>
<text x="141.9" y="75.6" transform="rotate(-90 141.9 75.6)">MISC</text>
<text x="137" y="117.5" transform="rotate(-90 137 117.5)">JTAG &amp; BPM</text>
<text x="127" y="126.8" transform="rotate(-90 127 126.8)">PWR MANAGEMENT</text>
</g>
<g font-size="3.3">
<text x="258.4" y="189.7">Wistron Corporation</text>
<text x="238.8" y="198.5">CPU (THERMAL/CLOCK/PM )</text>
<text x="236.5" y="205.8">Enrico Caruso 14 MLK DIS</text>
</g>
<g font-size="3.1">
<text x="29.4" y="2.8">5</text>
<text x="88.2" y="2.8">4</text>
<text x="147" y="2.8">3</text>
<text x="205.7" y="2.8">2</text>
<text x="264.5" y="2.8">1</text>
<text x="0" y="28.7">D</text>
<text x="294" y="28.7">D</text>
<text x="0" y="80.7">C</text>
<text x="294" y="80.7">C</text>
<text x="0" y="132.7">B</text>
<text x="294" y="132.7">B</text>
<text x="0" y="184.6">A</text>
<text x="294" y="184.6">A</text>
<text x="29.4" y="210.7">5</text>
<text x="88.2" y="210.7">4</text>
<text x="147" y="210.7">3</text>
<text x="205.7" y="210.7">2</text>
<text x="264.5" y="210.7">1</text>
</g>
<g font-size="2.8" fill="#80ff00">
<text x="12.5" y="82.6">Layout Note:</text>
<text x="211.6" y="80.9">Layout Note:</text>
</g>
<text font-size="2.8" fill="#f0f" x="60.7" y="101.9">X02</text>
<g font-size="2.8">
<text x="72.9" y="128.9">DY</text>
<text x="288.6" y="205.1">X02</text>
</g>
<text font-size="2.3" x="23.2" y="60.8">DY</text>
<g font-size="2.1">
<text x="211.6" y="83.4">Signal Routing Guideline:</text>
<text x="12.5" y="87">C502 need place at the separate point.</text>
<text x="12.5" y="85.2">R501, R513 place near to CPU</text>
<text x="211.6" y="85.7">SM_RCOMP keep routing length less than 500 mils.</text>
<text x="211.6" y="87.9">Trace width = 15mil</text>
</g>
<g font-size="1.6" fill="#000080">
<text x="101.4" y="33.4">CPU1B</text>
<text x="12.5" y="47.7">R501</text>
<text x="179.6" y="47.7">RN502</text>
<text x="10.7" y="53">62R2J-GP</text>
<text x="42.7" y="48.4">TPAD14-OP-GP TP501</text>
<text x="27.8" y="58.3">R505</text>
<text x="42.7" y="57.3">TPAD14-OP-GP TP502</text>
<text x="179.6" y="54.8">SRN1KJ-7-GP</text>
<text x="27.8" y="60.5">0R2J-2-GP</text>
<text x="190.3" y="60.1">R502</text>
<text x="190.3" y="61.9">4K99R2F-L-GP</text>
<text x="71.2" y="69">R513</text>
<text x="183.2" y="70.8">R506</text>
<text x="199.2" y="70.8">140R2F-GP</text>
<text x="69.4" y="74.3">56R2J-4-GP</text>
<text x="183.2" y="72.6">R507</text>
<text x="183.2" y="74.3">R508</text>
<text x="199.2" y="72.6">25D5R2F-GP</text>
<text x="199.2" y="74.3">200R2F-L-GP</text>
<text x="189.4" y="89.3">TP512 TPAD14-OP-GP</text>
<text x="189.4" y="87.5">TP511 TPAD14-OP-GP</text>
<text x="71.2" y="99.2">SCD1U10V2KX-5GP</text>
<text x="67.4" y="107.9">10KR2J-3-GP</text>
<text x="72" y="102.6">R504</text>
<text x="77" y="104.6">0R0402-PAD</text>
<text x="60.5" y="108.1">R503</text>
<text x="252.5" y="108.1">RN501</text>
<text x="193" y="116">TP504 TPAD14-OP-GP</text>
<text x="193" y="119.5">TP506 TPAD14-OP-GP</text>
<text x="193" y="114.2">TP503 TPAD14-OP-GP</text>
<text x="193" y="117.7">TP505 TPAD14-OP-GP</text>
<text x="249" y="118.8">SRN51J-1-GP</text>
<text x="40.9" y="124.1">1K5R2F-2-GP</text>
<text x="44.5" y="122.3">R510</text>
<text x="58.5" y="125.9">R509</text>
<text x="193" y="121.3">TP507 TPAD14-OP-GP</text>
<text x="193" y="124.8">TP509 TPAD14-OP-GP</text>
<text x="193" y="123.1">TP508 TPAD14-OP-GP</text>
<text x="243.6" y="122.3">R511</text>
<text x="259.6" y="122.3">51R2J-2-GP</text>
<text x="58.5" y="127.5">698R2F-GP</text>
<text x="79.9" y="129.5">C501</text>
<text x="79.9" y="131.1">SC220P50V2KX-3GP</text>
<text x="193" y="126.6">TP510 TPAD14-OP-GP</text>
</g>
<g font-size="1.6" fill="#00f">
<text x="152.9" y="33.2">2 OF 9</text>
<text x="117.4" y="36.8">IVY-BRIDGE</text>
</g>
<g font-size="1.6" fill="#004080">
<text x="153.2" y="41.6">BCLK</text>
<text x="102.3" y="43.4">PROC_SELECT#</text>
<text x="152.4" y="43.4">BCLK#</text>
<text x="102.3" y="48.7">SKTOCC#</text>
<text x="144.5" y="52.3">DPLL_REF_CLK#</text>
<text x="145.4" y="50.5">DPLL_REF_CLK</text>
<text x="102.3" y="57.6">CATERR#</text>
<text x="102.3" y="64.7">PECI</text>
<text x="145.4" y="64.7">SM_DRAMRST#</text>
<text x="102.3" y="71.8">PROCHOT#</text>
<text x="147.3" y="71.8">SM_RCOMP0</text>
<text x="147.3" y="73.6">SM_RCOMP1</text>
<text x="147.3" y="75.4">SM_RCOMP2</text>
<text x="102.3" y="79">THERMTRIP#</text>
<text x="152" y="89.6">PREQ#</text>
<text x="152.1" y="87.8">PRDY#</text>
<text x="154" y="95">TMS</text>
<text x="154.2" y="93.2">TCK</text>
<text x="102.3" y="96.7">PM_SYNC</text>
<text x="152.4" y="96.7">TRST#</text>
<text x="154.8" y="100.3">TDI</text>
<text x="102.3" y="103.8">UNCOREPWRGOOD</text>
<text x="154" y="102.1">TDO</text>
<text x="102.3" y="111">SM_DRAMPWROK</text>
<text x="153.2" y="109.2">DBR#</text>
<text x="102.3" y="119.8">RESET#</text>
<text x="152.2" y="114.5">BPM#0</text>
<text x="152.2" y="116.3">BPM#1</text>
<text x="152.2" y="118.1">BPM#2</text>
<text x="152.2" y="119.8">BPM#3</text>
<text x="152.2" y="121.6">BPM#4</text>
<text x="152.2" y="123.4">BPM#5</text>
<text x="152.2" y="125.2">BPM#6</text>
<text x="152.2" y="127">BPM#7</text>
</g>
<g font-size="1.6">
<text x="159.5" y="40.9">A28</text>
<text x="3.8" y="43.8">1D05V_VTT</text>
<text x="65.3" y="48">1</text>
<text x="96.2" y="48">AN34</text>
<text x="97.2" y="42.6">C26</text>
<text x="159.5" y="42.6">A27</text>
<text x="10.4" y="49.7">1</text>
<text x="19" y="49.7">2</text>
<text x="159.5" y="51.5">A15</text>
<text x="159.5" y="49.7">A16</text>
<text x="177.5" y="49.7">1</text>
<text x="177.5" y="51.5">2</text>
<text x="188" y="51.5">3</text>
<text x="188" y="49.7">4</text>
<text x="202.7" y="51.9">1D05V_VTT</text>
<text x="24.9" y="55.7" transform="rotate(-90 24.9 55.7)">2</text>
<text x="65.3" y="56.9">1</text>
<text x="96.4" y="56.9">AL33</text>
<text x="24.9" y="64.3" transform="rotate(-90 24.9 64.3)">1</text>
<text x="96.2" y="64">AN33</text>
<text x="159.5" y="64">R8</text>
<text x="175.7" y="60.4">1</text>
<text x="184.4" y="60.4">2</text>
<text x="69" y="71.1">1</text>
<text x="77.7" y="71.1">2</text>
<text x="96.4" y="71.1">AL32</text>
<text x="159.5" y="71.1">AK1</text>
<text x="188.2" y="71.1">1</text>
<text x="196.8" y="71.1">2</text>
<text x="159.5" y="72.9">A5</text>
<text x="159.5" y="74.6">A4</text>
<text x="188.2" y="72.9">1</text>
<text x="188.2" y="74.6">1</text>
<text x="196.8" y="72.9">2</text>
<text x="196.8" y="74.6">2</text>
<text x="96.2" y="78.2">AN32</text>
<text x="159.5" y="87.1">AP29</text>
<text x="159.5" y="88.9">AP27</text>
<text x="182.8" y="88.9">1</text>
<text x="182.8" y="87.1">1</text>
<text x="96" y="96">AM34</text>
<text x="159.5" y="92.4">AR26</text>
<text x="159.5" y="94.2">AR27</text>
<text x="159.5" y="96">AP30</text>
<text x="85" y="99.5">1</text>
<text x="90.2" y="99.5">2C504</text>
<text x="159.5" y="99.5">AR28</text>
<text x="159.5" y="101.3">AP26</text>
<text x="60.2" y="106.6">1</text>
<text x="68.8" y="106.6">2</text>
<text x="69" y="103.1">1</text>
<text x="77.7" y="103.1">2</text>
<text x="96.3" y="103.1">AP33</text>
<text x="272.2" y="102.4">1D05V_VTT</text>
<text x="98.2" y="110.2">V8</text>
<text x="159.5" y="108.4">AL35</text>
<text x="159.5" y="113.7">AT28</text>
<text x="186.4" y="113.7">1</text>
<text x="250.4" y="110.2">1</text>
<text x="250.4" y="112">2</text>
<text x="250.4" y="113.7">3</text>
<text x="260.9" y="113.7">6</text>
<text x="260.9" y="112">7</text>
<text x="260.9" y="110.2">8</text>
<text x="42.4" y="119.1">1</text>
<text x="51.1" y="119.1">2</text>
<text x="96.2" y="119.1">AR33</text>
<text x="159.5" y="115.5">AR29</text>
<text x="159.5" y="117.3">AR30</text>
<text x="159.5" y="119.1">AT30</text>
<text x="186.4" y="115.5">1</text>
<text x="186.4" y="119.1">1</text>
<text x="186.4" y="117.3">1</text>
<text x="250.4" y="115.5">4</text>
<text x="260.9" y="115.5">5</text>
<text x="55.1" y="123.2" transform="rotate(-90 55.1 123.2)">1</text>
<text x="159.5" y="120.9">AP32</text>
<text x="159.5" y="122.6">AR31</text>
<text x="159.5" y="124.4">AT31</text>
<text x="186.4" y="120.9">1</text>
<text x="186.4" y="124.4">1</text>
<text x="186.4" y="122.6">1</text>
<text x="248.6" y="122.6">1</text>
<text x="257.3" y="122.6">2</text>
<text x="55.1" y="131.9" transform="rotate(-90 55.1 131.9)">2</text>
<text x="76.5" y="131.9" transform="rotate(-90 76.5 131.9)">2</text>
<text x="76.5" y="126.8" transform="rotate(-90 76.5 126.8)">1</text>
<text x="159.5" y="126.2">AR32</text>
<text x="186.4" y="126.2">1</text>
<text x="228.2" y="183.5">&lt;Variant Name&gt;</text>
<text x="258.4" y="191.5">21F, 88, Sec.1, Hsin Tai Wu Rd., Hsichih,</text>
<text x="228.2" y="196.8">Title</text>
<text x="258.4" y="193.3">Taipei Hsien 221, Taiwan, R.O.C.</text>
<text x="228.2" y="202.2">Size</text>
<text x="228.2" y="204">A3</text>
<text x="235.3" y="202.2">Document Number</text>
<text x="286.8" y="202.2">Rev</text>
<text x="228.2" y="207.5">Date:</text>
<text x="233.5" y="207.1">Tuesday, January 03, 2012</text>
<text x="263.7" y="207.5">Sheet</text>
<text x="270.8" y="207.5">5</text>
<text x="278" y="207.5">of</text>
<text x="286.8" y="207.5">104</text>
</g>
<g font-size="1.6" fill="#f00">
<text x="165.7" y="40.6">CLK_EXP_P</text>
<text x="201.8" y="41.3">CLK_EXP_P 20</text>
<text x="44.5" y="43.1">22</text>
<text x="48.2" y="43.1">H_SNB_IVB#</text>
<text x="80.4" y="47.7">SKTOCC#_R</text>
<text x="80.4" y="42.3">H_SNB_IVB#</text>
<text x="165.7" y="42.3">CLK_EXP_N</text>
<text x="201.8" y="43.1">CLK_EXP_N</text>
<text x="212.2" y="43.1">20</text>
<text x="28.8" y="49.4">H_PROCHOT#</text>
<text x="165.7" y="49.4">CLK_DP_P_R</text>
<text x="165.7" y="51.2">CLK_DP_N_R</text>
<text x="80.4" y="56.6">H_CATERR#</text>
<text x="46.3" y="64.6">22,27</text>
<text x="54.3" y="64.6">H_PECI</text>
<text x="80.4" y="63.7">H_PECI</text>
<text x="165.7" y="63.7">SM_DRAMRST#</text>
<text x="202.2" y="64.4">SM_DRAMRST#</text>
<text x="215.3" y="64.4">37</text>
<text x=".9" y="66.2">86 H_PROCHOT#_L</text>
<text x="43.8" y="71.7">27,40</text>
<text x="48.9" y="71.7">H_PROCHOT#</text>
<text x="80.4" y="70.8">H_PROCHOT#_R</text>
<text x="165.7" y="70.8">SM_RCOMP_0</text>
<text x="80.4" y="77.9">H_THERMTRIP#</text>
<text x="165.7" y="72.6">SM_RCOMP_1</text>
<text x="165.7" y="74.3">SM_RCOMP_2</text>
<text x="41.3" y="78.6">22,36</text>
<text x="46.4" y="78.6">H_THERMTRIP#</text>
<text x="165.7" y="86.8">XDP_PRDY#</text>
<text x="165.7" y="88.6">XDP_PREQ#</text>
<text x="80.4" y="95.7">H_PM_SYNC</text>
<text x="165.7" y="93.9">XDP_TMS</text>
<text x="165.7" y="92.1">XDP_TCLK</text>
<text x="165.7" y="95.7">XDP_TRST#</text>
<text x="44.5" y="96.4">19</text>
<text x="49.5" y="96.4">H_PM_SYNC</text>
<text x="165.7" y="99.2">XDP_TDI</text>
<text x="165.7" y="101">XDP_TDO</text>
<text x="42.5" y="103.5">22,36</text>
<text x="47.7" y="103.5">H_CPUPWRGD</text>
<text x="80.4" y="102.8">H_CPUPWRGD_R</text>
<text x="41.3" y="110.6">37</text>
<text x="44.2" y="110.6">VDDPWRGOOD</text>
<text x="80.4" y="109.9">VDDPWRGOOD</text>
<text x="165.7" y="108.1">XDP_DBRESET#</text>
<text x="165.7" y="113.5">XDP_BPM0</text>
<text x="186.4" y="108.8">XDP_DBRESET#</text>
<text x="200.1" y="108.8">19</text>
<text x="233.3" y="113.5">XDP_TDO</text>
<text x="233.3" y="111.7">XDP_TMS</text>
<text x="233.3" y="109.9">XDP_TDI</text>
<text x="11.8" y="119.7">18,27,31,65,71,83</text>
<text x="26.2" y="119.7">PLT_RST#</text>
<text x="80.4" y="118.8">BUF_CPU_RST#</text>
<text x="165.7" y="115.2">XDP_BPM1</text>
<text x="165.7" y="117">XDP_BPM2</text>
<text x="165.7" y="118.8">XDP_BPM3</text>
<text x="233.3" y="115.2">XDP_TCLK</text>
<text x="165.7" y="120.6">XDP_BPM4</text>
<text x="165.7" y="122.3">XDP_BPM5</text>
<text x="165.7" y="124.1">XDP_BPM6</text>
<text x="165.7" y="125.9">XDP_BPM7</text>
<text x="233.3" y="122.3">XDP_TRST#</text>
</g>
</svg>
